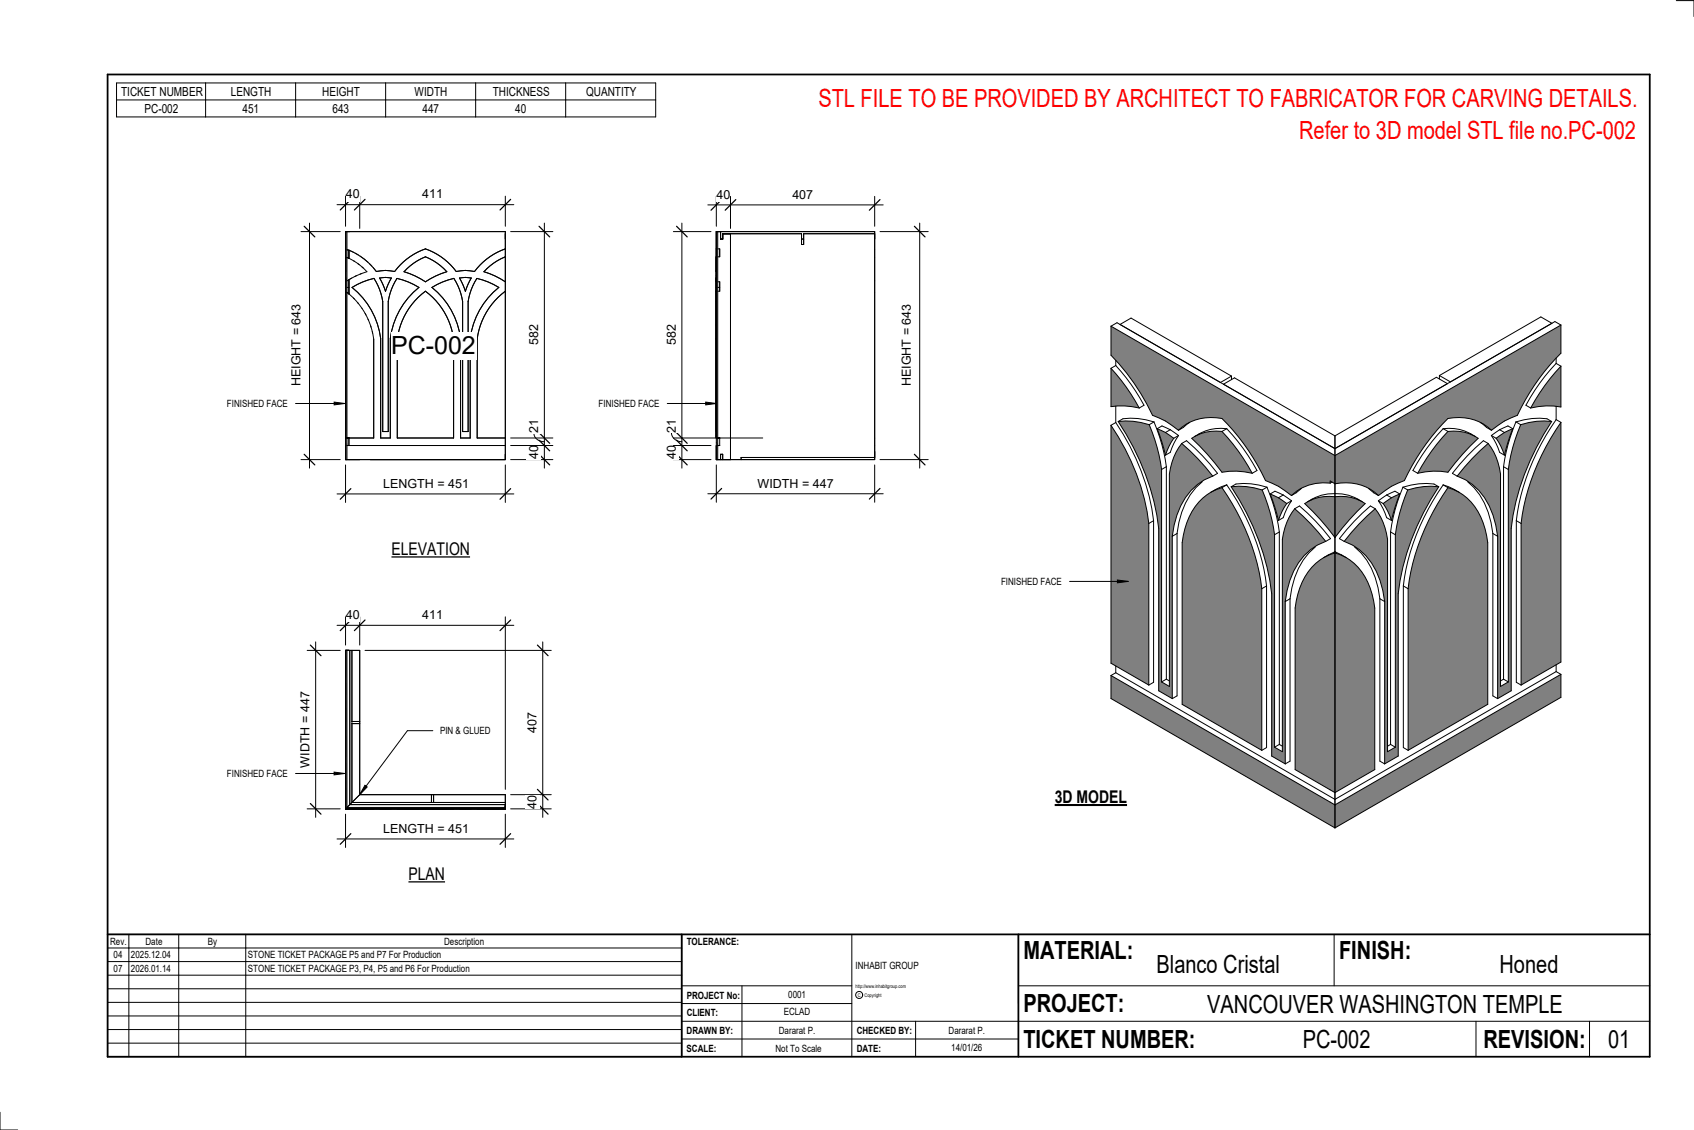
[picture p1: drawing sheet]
<svg xmlns="http://www.w3.org/2000/svg" width="914mm" height="610mm" viewBox="0 0 914 610" stroke-linecap="round" stroke-linejoin="round" font-family="sans-serif">
<g fill="#808080">
<path d="M721 434v13l122-71v-12zM721 298v130l21-13v-87a33 33 0 0 0-19-29zM734 283l-8 9a33 33 0 0 1 20 27l1 6v87l8-4v-88a132 132 0 0 1 22-57 38 38 0 0 0-17 1l-4 13-3 11v115l-4 3v-115l-2-9-5-8zM782 263a121 121 0 0 0-22 55v87l43-25v-87a33 33 0 0 0-19-29zM799 243l-12 14a33 33 0 0 1 20 26l1 6v88l8-4v-88a132 132 0 0 1 22-58 38 38 0 0 0-17 2l-4 12-3 12v115l-4 2v-114l-2-9-5-8zM843 228a121 121 0 0 0-22 54v88l22-13zM721 268v22l7-10 9-8a23 23 0 0 0-16-4zM747 272l4 9 5-15-5 3zM721 246v15a26 26 0 0 1 23 6 40 40 0 0 1 14-8 118 118 0 0 1 24-33 26 26 0 0 1 23 6 40 40 0 0 1 14-8 118 118 0 0 1 24-33v-16zM782 233l-9 11-8 11a39 39 0 0 1 17 0l7-10 9-9a23 23 0 0 0-16-3zM808 236l4 10 5-15-5 2zM843 198l-9 10-8 12a39 39 0 0 1 17 0z"/>
<path d="M600 364v13l121 70v-13zM708 306a39 39 0 0 0-9 22v87l22 13v-130a26 26 0 0 0-13 8zM665 263a132 132 0 0 1 21 57v88l8 4v-87a39 39 0 0 1 17-31l5-2a114 114 0 0 0-17-18l-4 8-3 9v115l-4-3v-115l-3-12-4-12a38 38 0 0 0-16-1zM647 271a39 39 0 0 0-9 22v87l43 25v-87a121 121 0 0 0-21-55 26 26 0 0 0-13 8zM604 227a132 132 0 0 1 21 58v88l8 4v-88a39 39 0 0 1 17-30l5-2a114 114 0 0 0-17-18l-4 8-3 9v114l-4-2v-115l-2-12-5-12a38 38 0 0 0-16-2zM600 229v129l20 12v-88a121 121 0 0 0-20-53zM704 272l9 8 8 10v-22a23 23 0 0 0-17 4zM686 266l4 15 5-9-5-3zM600 176v16a118 118 0 0 1 22 32 40 40 0 0 1 14 8 26 26 0 0 1 24-6 117 117 0 0 1 23 33 40 40 0 0 1 14 8 25 25 0 0 1 21-6v-2l3 2v-15zM643 236l9 9 8 10a39 39 0 0 1 16 0l-8-12-8-10a23 23 0 0 0-17 3zM625 231l4 15 5-10-5-3zM600 199v20a40 40 0 0 1 15 1l-7-11z"/>
</g>
<g fill="none" stroke="#000" stroke-width=".54">
<path d="M600 176v16a118 118 0 0 1 22 32 40 40 0 0 1 14 8M600 176l3-2 118 68 7-4M605 175l6-3 54 31M838 174l-6-3-55 32M843 175v16a117 117 0 0 0-24 33 40 40 0 0 0-14 8M843 175l-122 71-121-70M843 175l-4-2-112 66M600 199v20a40 40 0 0 1 15 1M600 199l8 10 7 11M602 197l8 10 8 12-3 1M602 194v3M602 197l-2 2"/>
<path d="M840 196l-6 7-8 12-2 4 2 1M840 193v3M840 196l3 2M843 198l-9 10-8 12M843 198v22a39 39 0 0 0-17 0M602 219v9M660 207l6-3 55 31M665 203v2M665 203l-6 3M777 203v1M777 203l6 3M781 207l-6-3-54 31"/>
<path d="M840 219v7M600 229a121 121 0 0 1 20 53M600 229v129l20 12M602 228a121 121 0 0 1 21 53M602 228l-2 1M604 227a38 38 0 0 1 16 2M604 227a132 132 0 0 1 21 58v88l8 4M604 227l2-1a38 38 0 0 1 17 2M620 229l5 12 2 12M623 228l4 12 3 12M623 228l-3 1M625 231l4 2"/>
<path d="M625 231l4 15M625 231l2-1 5 2M629 233l5 3M632 232l4 3M632 232l-3 1M634 236l-5 10M636 232a26 26 0 0 1 24-6 117 117 0 0 1 23 33 40 40 0 0 1 14 8M636 235l-4 9-3 2M636 235l-2 1M638 239a114 114 0 0 1 17 18M638 239l-4 8-3 9v114l-4-2M638 239l2-1a114 114 0 0 1 17 17l-2 2"/>
<path d="M642 228l-6 4M647 234l-2 1M660 233a23 23 0 0 0-17 3l9 9 8 10a39 39 0 0 1 16 0M660 233l8 10 8 12M662 231a23 23 0 0 0-15 3M662 231l9 11 5 8 3 4-3 1M662 231l-2 2M721 235v31M779 231l-9 11-5 8-2 4 2 1M779 231a23 23 0 0 1 15 3M779 231l3 2M782 233a23 23 0 0 1 16 3l-9 9-7 10a39 39 0 0 0-17 0"/>
<path d="M782 233l-9 10-8 12M794 234l2 1M799 228l6 4M803 239l5 8 2 9v114l4-2M803 239a114 114 0 0 0-16 18M803 239l-2-1a114 114 0 0 0-17 17l3 2M805 235l4 9 3 2M805 235l3 1M805 232a26 26 0 0 0-23-6 117 117 0 0 0-24 33 40 40 0 0 0-14 8M808 236l4 10M809 232l-4 3M809 232l3 1"/>
<path d="M812 233l-4 3M817 231l-5 15M817 231l-5 2M817 231l-3-1-5 2M818 228l-4 12-2 12M818 228l3 1M821 229l-4 12-3 12M838 227a132 132 0 0 0-22 58v88l-8 4M838 227a38 38 0 0 0-17 2M838 227l-3-1a38 38 0 0 0-17 2M840 226a121 121 0 0 0-22 55M840 226l3 2"/>
<path d="M843 228a121 121 0 0 0-22 54M843 228v129l-22 13M627 253v115M630 252v114M630 252l-3 1M649 260a40 40 0 0 0-14 28M655 257a33 33 0 0 0-21 26l-1 6M787 257a33 33 0 0 1 20 26l1 6M792 260a40 40 0 0 1 14 28M812 252v114M812 252l2 1M814 253v115"/>
<path d="M660 263a121 121 0 0 1 21 55M660 263a30 30 0 0 0-21 26l-1 4v87l43 25M662 262l-8 4M662 262a121 121 0 0 1 22 54M662 262l-2 1M665 263a38 38 0 0 1 16 1M665 263a132 132 0 0 1 21 57v88l8 4M665 263l2-2a38 38 0 0 1 17 2M681 264l5 13 2 11M684 263l4 12 3 12M684 263l-3 1M686 266l4 3"/>
<path d="M686 266l4 15M686 266l2-1 5 2M690 269l5 3M693 267l4 3M693 267l-3 2M695 272l-5 9M697 270l-4 9-3 2M697 270l-2 2M699 274a114 114 0 0 1 17 18M699 274l-4 8-3 9v115l-4-3M699 274l2-1a114 114 0 0 1 17 18l-2 1M702 263l-5 4"/>
<path d="M704 272l3-2a24 24 0 0 1 14-2 23 23 0 0 1 16 4l-9 8-7 10-8-10zM708 269l-2 2M718 261v-2l3 2a26 26 0 0 1 23 6M718 261a25 25 0 0 0-21 6M719 260l-1 1M721 266v2M721 266a22 22 0 0 1 12 4M721 266a22 22 0 0 0-13 4M721 268v30M733 269l2 2M739 263l5 4M742 274l5 8 2 9v115l4-3"/>
<path d="M742 274a114 114 0 0 0-16 18M742 274l-2-1a114 114 0 0 0-17 18l3 1M744 270l5 9 2 2M744 270l3 2M747 272l4 9M749 267l-5 3M749 267l2 2M751 269l-4 3M756 266l-5 15M756 266l-5 3M756 266l-3-1-4 2M757 263l-4 12-2 12"/>
<path d="M757 263l3 1M760 264l-4 13-3 11M777 263a132 132 0 0 0-22 57v88l-8 4M777 263a38 38 0 0 0-17 1M777 263l-3-2a38 38 0 0 0-17 2M779 262a121 121 0 0 0-21 54M779 262l6 2M779 262l3 1M782 263a30 30 0 0 1 20 26l1 4v87l-43 25M782 263a121 121 0 0 0-22 55M785 264l3 2M620 282v88"/>
<path d="M623 281v87l-3 2M623 281l-3 1M633 289v88M635 288v87l-2 2M635 288l-2 1M688 288v115M691 287v115M691 287l-3 1M710 295a40 40 0 0 0-14 28M716 292a33 33 0 0 0-21 27l-1 6M717 299l-2 2M721 298h.1"/>
<path d="M721 298l3 1M721 298l-4 1M721 298v149M724 299l3 2M726 292a33 33 0 0 1 20 27l1 6M731 295a40 40 0 0 1 14 28M751 287v115M751 287l2 1M753 288v115M806 288v87l2 2M806 288l2 1M808 289v88"/>
<path d="M818 281v87l3 2M818 281l3 1M821 282v88M681 318v87M684 316v87l-3 2M684 316l-3 2M708 306l7-5 6-3a30 30 0 0 1 20 26l1 4v87l-21 13-22-13v-87l2-7a36 36 0 0 1 7-15zM758 316v87l2 2M758 316l2 2M760 318v87M694 325v87M696 323v88l-2 1"/>
<path d="M696 323l-2 2M745 323v88l2 1M745 323l2 2M747 325v87M602 359v4M840 359v3M600 364v13l121 70M602 363l-2 1M630 366l1 1M630 366l-3 2M812 366l-2 1M812 366l2 2"/>
<path d="M840 362l3 2M840 362l-119 69-119-68M843 364v12l-122 71M843 364l-122 70-121-70M691 402l1 1M691 402l-3 1M751 402l-2 1M751 402l2 1"/>
</g>
<path d="M387 125v123z" fill="#7c7c7c"/>
<g fill="none" stroke="#000" stroke-width=".54">
<path d="M387 134v12M387 139v13M387 125h85v123h-85zM387 134h1M387 139h1M387 125v123M388 134v5M389 125v4h1v-3h43v6h1v-6h38M394 126v122M433 129h1M387 150v33M387 152h1"/>
<path d="M388 152v3h-1M388 152v5h-1M387 163v-13v33M387 236h1v4h-1M389 248v-3h1v3M472 247h-72v1"/>
</g>
<path d="M187 125v123z" fill="#7c7c7c"/>
<g fill="none" stroke="#000" stroke-width=".54">
<path d="M187 135v11M187 134v12M187 139v8M187 125h86v123h-86zM187 135a35 35 0 0 1 16 11M187 135h1M187 125v123M188 139h-1l6 3 5 5-6 2-5 3M188 135v4M188 139h.1M188 135l3 1M192 137l2 1"/>
<path d="M194 138l3 2M197 140l2 2M273 134a35 35 0 0 0-17 12h-5h-5a35 35 0 0 0-16-12 35 35 0 0 0-17 12h-5h-5M187 146h.1M187 147v5M187 150v33v-25M187 158l1 1M187 158a38 38 0 0 1 15 25v53h-15M187 155h1M188 155v-4v8M188 155v4M188 159h.1"/>
<path d="M190 150l-1 1M190 155l6-3 6-2 2 4 2 6 1 3v70h3v-70v-3l1-4 3-6 6 2 6 3a42 42 0 0 0-15 28v53h-6v-53a42 42 0 0 0-15-28zM191 141h.1M193 149h-1M193 142l1 1M195 148h-1M195 144l1 1M199 142l2 2M201 144l2 2M205 150h6l-3 7zM220 145l5-4 5-2 6 3 5 5-6 2-5 3-6-3-6-2zM233 155l6-3 6-2 2 4 2 6 1 3v70h3v-70v-3l1-4 3-6 7 2 5 3a42 42 0 0 0-15 28v53h-5v-53a42 42 0 0 0-16-28z"/>
<path d="M248 150h6l-3 7zM261 147l6 2 6 3M263 145l6-4 4-2-6 3-6 5zM187 163v-13v33M191 161h.1M193 163l1 1M195 166h.1M197 169l1 1M199 172v1M200 176h.1M201 179v1M226 160l4-3a38 38 0 0 1 15 26v53h-31v-53a38 38 0 0 1 12-23z"/>
<path d="M269 160l4-3a38 38 0 0 0-15 26 38 38 0 0 1 11-23zM258 183v53h15M188 236v4M187 240h86"/>
</g>
<path d="M187 351v85h86h-86z" fill="#7c7c7c"/>
<g fill="none" stroke="#000" stroke-width=".54">
<path d="M382 111h95M387 106v16M394 106v17M472 106v16M187 351v21M187 351v14M187 351v11zM187 351v85M187 351h7v78M189 351v83h84M190 351v82h83M187 372v21"/>
<path d="M187 372v3zM187 369v3zM187 365v5M187 365v-11v15M187 373v17v-16M187 378v15M187 393v22M187 382v11zM187 393v12zM187 393v15M190 390h4M190 389h4"/>
<path d="M187 415v20M187 415v3zM187 412v3zM187 412v-15v16M187 416v17v-16M187 436h21M187 436h15M187 436h11zM187 425v11zM187 421v15M187 436h86M194 429h79v7"/>
<path d="M194 429l-7 7M202 436h5M202 436h-12h15M205 436h3zM208 436h22M208 436h3zM210 436h16h-15M214 436h16M218 436h12zM230 436h21M230 436h11zM230 436h15"/>
<path d="M233 429v4M234 429v4M248 436h3zM249 436h-16h17M251 436h22M251 436h3zM253 436h16h-15M258 436h15M261 436h12z"/>
</g>
<path d="M390 108l-6 5M397 108l-6 5M475 108l-6 5" fill="none" stroke="#000" stroke-width=".67"/>
<g fill="#fff">
<path d="M428 101h11v8h-11z"/>
<path d="M387 101h7v8h-7z"/>
</g>
<path d="M475 125h26M496 120v133M475 248h26" fill="none" stroke="#000" stroke-width=".54"/>
<path d="M494 122l5 6M494 245l5 6" fill="none" stroke="#000" stroke-width=".67"/>
<path d="M486 164h7v44h-7z" fill="#fff"/>
<path d="M387 251v20M472 251v20M382 266h95" fill="none" stroke="#000" stroke-width=".54"/>
<path d="M390 263l-6 6M475 263l-6 6" fill="none" stroke="#000" stroke-width=".67"/>
<path d="M409 257h41v8h-41z" fill="#fff"/>
<path d="M363 125h21M368 120v133M362 233l2 3 2 2h2M363 236h49M363 240h21M363 248h21" fill="none" stroke="#000" stroke-width=".54"/>
<path d="M365 122l6 6M365 233l6 6M365 237l6 6M365 245l6 6" fill="none" stroke="#000" stroke-width=".67"/>
<g fill="#fff">
<path d="M359 240h7v8h-7z"/>
<path d="M359 226h7v7h-7z"/>
<path d="M359 175h7v11h-7z"/>
</g>
<path d="M162 125h22M167 120v133M162 248h22" fill="none" stroke="#000" stroke-width=".54"/>
<path d="M164 122l6 6M164 245l6 6" fill="none" stroke="#000" stroke-width=".67"/>
<path d="M156 164h8v44h-8z" fill="#fff"/>
<path d="M182 110h95M187 106v16M194 106v17M273 106v16" fill="none" stroke="#000" stroke-width=".54"/>
<path d="M189 108l-5 5M197 108l-6 5M276 108l-6 5" fill="none" stroke="#000" stroke-width=".67"/>
<g fill="#fff">
<path d="M187 101h7v8h-7z"/>
<path d="M228 101h11v8h-11z"/>
</g>
<path d="M276 125h22M294 120v133M276 236h22M288 234l1 2 1 1 4 1M276 248h22M276 240h22" fill="none" stroke="#000" stroke-width=".54"/>
<path d="M291 122l6 6M291 237l6 6M291 233l6 6M291 245l6 6" fill="none" stroke="#000" stroke-width=".67"/>
<g fill="#fff">
<path d="M284 175h8v11h-8z"/>
<path d="M284 226h8v8h-8z"/>
<path d="M284 240h8v8h-8z"/>
</g>
<path d="M187 251v20M273 251v20M182 266h95" fill="none" stroke="#000" stroke-width=".54"/>
<path d="M189 264l-5 5M276 264l-6 5" fill="none" stroke="#000" stroke-width=".67"/>
<g fill="#fff">
<path d="M207 257h46v8h-46z"/>
<path d="M211 179h46v15h-46z"/>
</g>
<path d="M197 424l1 1-4 4z" fill="#000"/>
<path d="M197 351h101M293 346v95M234 394h-14l-26 35M197 424l1 1-4 4zM276 436h22M276 429h22" fill="none" stroke="#000" stroke-width=".54"/>
<path d="M290 348l6 6M290 433l6 6M290 426l6 6" fill="none" stroke="#000" stroke-width=".67"/>
<g fill="#fff">
<path d="M284 384h7v11h-7z"/>
<path d="M284 429h7v7h-7z"/>
</g>
<path d="M182 337h95M187 333v15M194 333v15M273 333v93" fill="none" stroke="#000" stroke-width=".54"/>
<path d="M189 334l-5 6M197 334l-6 6M276 334l-6 6" fill="none" stroke="#000" stroke-width=".67"/>
<g fill="#fff">
<path d="M228 328h11v8h-11z"/>
<path d="M187 328h7v8h-7z"/>
</g>
<path d="M166 351h18M170 346v95M166 436h18" fill="none" stroke="#000" stroke-width=".54"/>
<path d="M168 348l5 6M168 433l5 6" fill="none" stroke="#000" stroke-width=".67"/>
<path d="M161 373h8v41h-8z" fill="#fff"/>
<path d="M187 439v18M273 439v18M182 453h95" fill="none" stroke="#000" stroke-width=".54"/>
<path d="M189 450l-5 5M276 450l-6 5" fill="none" stroke="#000" stroke-width=".67"/>
<path d="M207 443h46v8h-46z" fill="#fff"/>
<g fill="none" stroke="#000" stroke-width=".54">
<path d="M905 0h9v9M460 504v66M720 504v28M891 504h-341v37M368 532h92M401 532v38M550 532h341M368 551h523M368 541h92M494 551v19M797 551v19M858 551v19"/>
<path d="M368 561h182M0 600v10h10"/>
<circle cx="464" cy="537" r="1.9"/>
</g>
<path d="M58 40h833v530h-833zM58 504h833M368 504v66M550 504v66" fill="none" stroke="#000" stroke-width=".96"/>
<g fill="#fff">
<path d="M652 534h192v15h-192z"/>
<path d="M513 562h17v6h-17z"/>
<path d="M425 533h10v6h-10z"/>
<path d="M423 543h15v6h-15z"/>
<path d="M420 553h20v6h-20z"/>
<path d="M624 513h68v15h-68z"/>
<path d="M809 513h33v15h-33z"/>
<path d="M512 553h20v6h-20z"/>
<path d="M703 553h37v15h-37z"/>
<path d="M442 45h443v16h-443z"/>
<path d="M868 553h12v15h-12z"/>
<path d="M61 512h5v6h-5z"/>
<path d="M61 520h5v6h-5z"/>
<path d="M211 291h43v10h-43z"/>
</g>
<path d="M211 300h43" fill="none" stroke="#000" stroke-width=".69" stroke-linecap="butt"/>
<path d="M220 466h20v11h-20z" fill="#fff"/>
<path d="M220 476h20" fill="none" stroke="#000" stroke-width=".69" stroke-linecap="butt"/>
<path d="M569 424h40v12h-40z" fill="#fff"/>
<path d="M569 434h39" fill="none" stroke="#000" stroke-width="1.1" stroke-linecap="butt"/>
<path d="M701 63h184v15h-184z" fill="#fff"/>
<g fill="none" stroke="#000" stroke-width=".54">
<path d="M63 45h291v18h-291zM63 54h291M111 45v18M160 45v18M208 45v18M257 45v18M305 45v18M160 218h26M180 217l6 1h-6zM360 218h27M381 217l6 1h-6zM577 314h32"/>
<path d="M603 313l6 1h-6zM160 417h26M180 417h6l-6 1zM58 504h310v66h-310zM58 519h310M58 511h310M70 504v66M96 504v66M133 504v66M58 533h310M58 526h310M58 555h310"/>
<path d="M58 548h310M58 541h310M58 563h310"/>
</g>
<path d="M180 217l6 1h-6zM381 217l6 1h-6zM603 313l6 1h-6zM180 417h6l-6 1z" fill="#000"/>
<g font-size="13.5" fill="#f00">
<text x="442" y="58">STL FILE TO BE PROVIDED BY ARCHITECT TO FABRICATOR FOR CARVING DETAILS.</text>
<text x="701" y="75">Refer to 3D model STL file no.PC-002</text>
</g>
<g font-size="13.5">
<text x="211" y="191">PC-002</text>
<text x="552" y="517">MATERIAL:</text>
<text x="723" y="517">FINISH:</text>
<text x="624" y="525">Blanco Cristal</text>
<text x="809" y="525">Honed</text>
<text x="552" y="546">PROJECT:</text>
<text x="652" y="546">VANCOUVER WASHINGTON TEMPLE</text>
<text x="552" y="565">TICKET NUMBER:</text>
<text x="703" y="565">PC-002</text>
<text x="801" y="565">REVISION:</text>
<text x="868" y="565">01</text>
</g>
<g font-size="9.4">
<text x="211" y="299">ELEVATION</text>
<text x="569" y="433">3D MODEL</text>
<text x="220" y="475">PLAN</text>
</g>
<g font-size="6.7">
<text x="65" y="52">TICKET NUMBER</text>
<text x="125" y="52">LENGTH</text>
<text x="174" y="52">HEIGHT</text>
<text x="224" y="52">WIDTH</text>
<text x="266" y="52">THICKNESS</text>
<text x="316" y="52">QUANTITY</text>
<text x="78" y="61">PC-002</text>
<text x="131" y="61">451</text>
<text x="179" y="61">643</text>
<text x="228" y="61">447</text>
<text x="278" y="61">40</text>
<text x="187" y="107">40</text>
<text x="228" y="107">411</text>
<text x="387" y="107">40</text>
<text x="428" y="107">407</text>
<text x="290" y="186" transform="rotate(-90 290 186)">582</text>
<text x="365" y="186" transform="rotate(-90 365 186)">582</text>
<text x="162" y="208" transform="rotate(-90 162 208)">HEIGHT = 643</text>
<text x="492" y="208" transform="rotate(-90 492 208)">HEIGHT = 643</text>
<text x="290" y="234" transform="rotate(-90 290 234)">21</text>
<text x="365" y="233" transform="rotate(-90 365 233)">21</text>
<text x="290" y="248" transform="rotate(-90 290 248)">40</text>
<text x="365" y="248" transform="rotate(-90 365 248)">40</text>
<text x="207" y="263">LENGTH = 451</text>
<text x="409" y="263">WIDTH = 447</text>
<text x="187" y="334">40</text>
<text x="228" y="334">411</text>
<text x="290" y="395" transform="rotate(-90 290 395)">407</text>
<text x="167" y="414" transform="rotate(-90 167 414)">WIDTH = 447</text>
<text x="290" y="436" transform="rotate(-90 290 436)">40</text>
<text x="207" y="449">LENGTH = 451</text>
</g>
<g font-size="5.4">
<text x="123" y="220">FINISHED FACE</text>
<text x="323" y="220">FINISHED FACE</text>
<text x="540" y="316">FINISHED FACE</text>
<text x="238" y="396">PIN &amp; GLUED</text>
<text x="123" y="419">FINISHED FACE</text>
<text x="59" y="510">Rev.</text>
<text x="79" y="510">Date</text>
<text x="112" y="510">By</text>
<text x="240" y="510">Description</text>
<text x="371" y="510">TOLERANCE:</text>
<text x="61" y="517">04</text>
<text x="71" y="517">2025.12.04</text>
<text x="134" y="517">STONE TICKET PACKAGE P5 and P7 For Production</text>
<text x="61" y="525">07</text>
<text x="71" y="524">2026.01.14</text>
<text x="134" y="524">STONE TICKET PACKAGE P3, P4, P5 and P6 For Production</text>
<text x="462" y="523">INHABIT GROUP</text>
<text x="371" y="539">PROJECT No:</text>
<text x="425" y="538">0001</text>
<text x="371" y="548">CLIENT:</text>
<text x="423" y="548">ECLAD</text>
<text x="371" y="558">DRAWN BY:</text>
<text x="420" y="558">Dararat P.</text>
<text x="462" y="558">CHECKED BY:</text>
<text x="512" y="558">Dararat P.</text>
<text x="371" y="567">SCALE:</text>
<text x="419" y="567">Not To Scale</text>
<text x="462" y="567">DATE:</text>
<text x="513" y="567">14/01/26</text>
</g>
<g font-size="2.7">
<text x="462" y="533">http://www.inhabitgroup.com</text>
<text x="463" y="538">C</text>
<text x="467" y="538">Copyright</text>
</g>
</svg>
